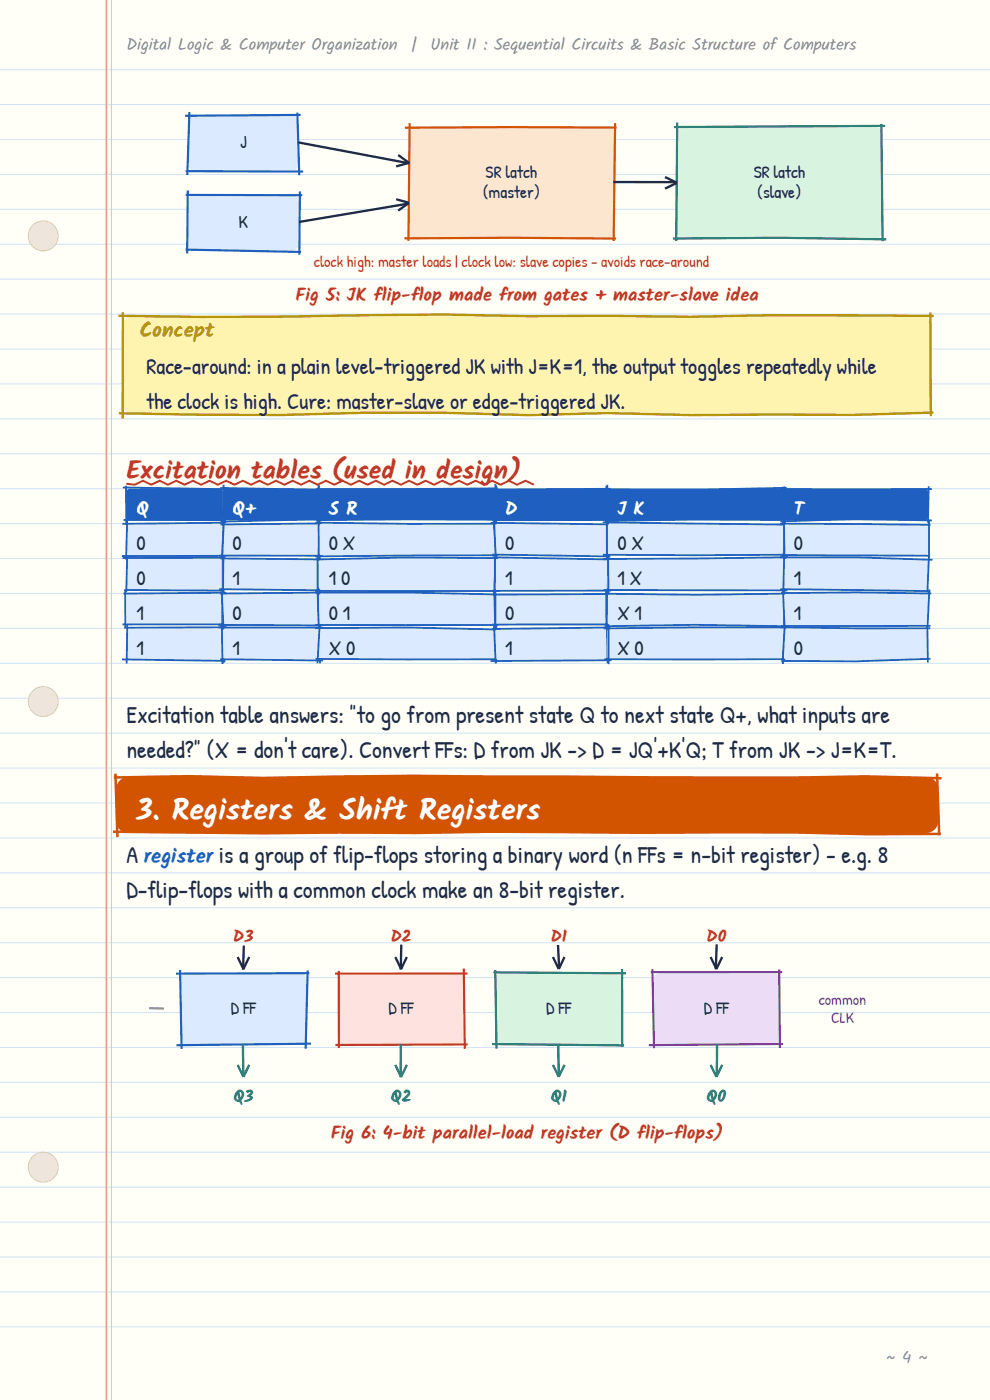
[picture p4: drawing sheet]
<svg xmlns="http://www.w3.org/2000/svg" width="210mm" height="297mm" viewBox="0 0 210 297" stroke-linecap="round" stroke-linejoin="round" font-family="sans-serif">
<path d="M0 0h210v297h-210z" fill-rule="evenodd" fill="#fffef7"/>
<g fill="none" stroke="#cfe3f5" stroke-width=".21">
<path d="M0 14.8h210M0 22.2h210M0 29.6h210M0 37h210M0 44.4h210M0 51.8h210M0 59.2h210M0 66.6h210M0 74h210M0 81.5h210M0 88.9h210M0 96.3h210"/>
<path d="M0 103.7h210M0 111.1h210M0 118.5h210M0 125.9h210M0 133.3h210M0 140.7h210M0 148.1h210M0 155.5h210M0 162.9h210M0 170.4h210M0 177.8h210M0 185.2h210"/>
<path d="M0 192.6h210M0 200h210M0 207.4h210M0 214.8h210M0 222.2h210M0 229.6h210M0 237h210M0 244.4h210M0 251.8h210M0 259.3h210M0 266.7h210M0 274.1h210"/>
<path d="M0 281.5h210"/>
</g>
<path d="M22.6 0v297" fill="none" stroke="#e89a9a" stroke-width=".39"/>
<path d="M23.6 0v297" fill="none" stroke="#f2b8b8" stroke-width=".21"/>
<g fill="#e9e6dc" stroke="#cfcabb" stroke-width=".21">
<circle cx="9.2" cy="247.6" r="3.2"/>
<circle cx="9.2" cy="148.8" r="3.2"/>
<circle cx="9.2" cy="50.1" r="3.2"/>
</g>
<path d="M40.5 24.7l.8-.3h20.6a1.41 1.41 0 0 1 1.4 1.4v9a1.41 1.41 0 0 1-1.4 1.4h-20.6a1.41 1.41 0 0 1-1.4-1.4v-9l.1-.5z" fill-rule="evenodd" fill="#dbeafe"/>
<path d="M39.4 36.3l24.9 .1M40.2 23.7l-.5 13.4M63.1 23.9l.4 13.3M63.8 24.4l-24.5 .2" fill="none" stroke="#1f5fbf" stroke-width=".46"/>
<path d="M40.5 41.6l.8-.3h20.6a1.41 1.41 0 0 1 1.4 1.4v9.1a1.41 1.41 0 0 1-1.4 1.4h-20.6a1.41 1.41 0 0 1-1.4-1.4v-9.1l.1-.4z" fill-rule="evenodd" fill="#dbeafe"/>
<path d="M39.4 53l24.5 .5M39.4 41.3l24.7 .1M39.8 40.4l-.1 13.4M63.6 40.6l-.1 13.4" fill="none" stroke="#1f5fbf" stroke-width=".46"/>
<path d="M87.3 27.2l.9-.3h40.6a1.41 1.41 0 0 1 1.4 1.4v20.9a1.41 1.41 0 0 1-1.4 1.4h-40.6a1.41 1.41 0 0 1-1.5-1.4v-20.9l.1-.4z" fill-rule="evenodd" fill="#fde6cf"/>
<path d="M86.9 26.1l-.3 25M130.5 26.1l-.3 25M130.8 27.1l-22.4-.1-22.5 .1M85.8 50.6l22.6-.2 22.3 .2" fill="none" stroke="#d35400" stroke-width=".46"/>
<path d="M144.2 27.2l.8-.3h40.7a1.41 1.41 0 0 1 1.4 1.4v20.9a1.41 1.41 0 0 1-1.4 1.4h-40.7a1.41 1.41 0 0 1-1.4-1.4v-20.9l.1-.4z" fill-rule="evenodd" fill="#d8f3e0"/>
<path d="M143.6 26l-.2 25.1M187 26.3l.2 24.9M187.8 26.7l-44.8 .2M142.7 50.6l22.4-.2 22.9 .4" fill="none" stroke="#1e8449" stroke-width=".46"/>
<path d="M63.3 30.2l23.6 4.5M84.5 32.9l2.2 1.6-2.7 .8M130.1 38.6h13.3M141.1 37.6l2.5 1.2-2.5 1.2M84 42.3l2.7 .7-2.2 1.7M86.7 43.2l-23.2 3.9" fill="none" stroke="#1f2a44" stroke-width=".49"/>
<path d="M26.7 67.6l1-.5 .5-.1h167.2a2.12 2.12 0 0 1 2.2 2.1v16.6a2.12 2.12 0 0 1-2.2 2.1h-167.2a2.12 2.12 0 0 1-2.1-2.1v-16.6l.1-.6z" fill-rule="evenodd" fill="#fff3b0"/>
<path d="M25.1 67l17.5 .2h17.2l34.6-.5 17.7 .4 16.9-.1 17.4 .2 17.1-.3 34.6 .1M26.1 66.3l-.1 22.5M197.3 66.3l.2 22M198 87.5l-17.1 .5-34.4 .1-17.5-.5-16.9 .5-17.4-.5h-17.5l-17.1 .4h-17.6l-17.3-.3" fill="none" stroke="#b7950b" stroke-width=".49"/>
<path d="M26.8 102.6l1.8 .2 1.7-.8 1.8 .8 1.8-.8 1.7 .8 1.8-.8 1.8 .8 1.7-.8 1.8 .8 1.7-.8 1.8 .8 1.8-.8 1.7 .8 1.8-.8 1.8 .8 1.7-.8 1.8 .8 1.8-.8 1.7 .8 1.8-.8 1.8 .8 1.7-.8 1.8 .8 1.7-.8 1.8 .8 1.8-.8 1.7 .8 1.8-.8 1.8 .8 1.7-.8 1.8 .8 1.8-.8 1.7 .8 1.8-.8 1.7 .8 1.8-.8 1.8 .8 1.7-.8 1.8 .8 1.8-.8 1.7 .8 1.8-.8 1.8 .8 1.7-.8 1.8 .8 1.7-.8 1.8 .8 1.8-.8 1.7 .8" fill="none" stroke="#c0392b" stroke-width=".42"/>
<path d="M27 103.9l.5-.2h19a.71 .71 0 0 1 .7 .7v5.3a.71 .71 0 0 1-.7 .7h-19a.71 .71 0 0 1-.7-.7v-5.3z" fill-rule="evenodd" fill="#1f5fbf"/>
<path d="M26.1 103.4l21.8 .4M26.2 110.3l21.7 .1M26.7 103l.1 8.3M47.4 102.8l-.1 8" fill="none" stroke="#1f5fbf" stroke-width=".39"/>
<path d="M47.4 103.9l.5-.2h19a.71 .71 0 0 1 .7 .7v5.3a.71 .71 0 0 1-.7 .7h-19a.71 .71 0 0 1-.7-.7v-5.3z" fill-rule="evenodd" fill="#1f5fbf"/>
<path d="M46.7 103.5l21.5 .4M47.4 103.2l-.1 8M67.6 103.1l-.1 7.9M68.4 110.1l-21.6 .6" fill="none" stroke="#1f5fbf" stroke-width=".39"/>
<path d="M67.8 103.9l.5-.2h36a.71 .71 0 0 1 .7 .7v5.3a.71 .71 0 0 1-.7 .7h-36a.71 .71 0 0 1-.7-.7v-5.3z" fill-rule="evenodd" fill="#1f5fbf"/>
<path d="M67.6 102.9l.1 8.3M105.1 102.7l.1 8.4M105.5 110.2l-19.3-.1-19.2 .3M105.6 103.6l-38.6 .1" fill="none" stroke="#1f5fbf" stroke-width=".39"/>
<path d="M105.2 103.9l.5-.2h22.4a.71 .71 0 0 1 .7 .7v5.3a.71 .71 0 0 1-.7 .7h-22.4a.71 .71 0 0 1-.7-.7v-5.3z" fill-rule="evenodd" fill="#1f5fbf"/>
<path d="M105.3 103l-.3 8.1M128.8 102.8l-.1 8.1M129.4 110.3l-25 .1M129.6 103.7l-25.4 .2" fill="none" stroke="#1f5fbf" stroke-width=".39"/>
<path d="M129 103.9l.5-.2h36a.71 .71 0 0 1 .7 .7v5.3a.71 .71 0 0 1-.7 .7h-36a.71 .71 0 0 1-.7-.7v-5.3z" fill-rule="evenodd" fill="#1f5fbf"/>
<path d="M128.6 103.1l.4 8M166.5 103.2l-.1 7.7M166.9 103.5l-19.2 .4-19.8-.1M166.9 110.3l-19.5-.1-19.1 .3" fill="none" stroke="#1f5fbf" stroke-width=".39"/>
<path d="M166.4 103.9l.5-.2h29.2a.71 .71 0 0 1 .7 .7v5.3a.71 .71 0 0 1-.7 .7h-29.2a.71 .71 0 0 1-.7-.7v-5.3z" fill-rule="evenodd" fill="#1f5fbf"/>
<path d="M166.2 103.2l-.1 7.8M197 103.2l-.2 7.7M197.7 103.8h-32.2M197.7 110.4l-16.2-.3-16 .5" fill="none" stroke="#1f5fbf" stroke-width=".39"/>
<path d="M27 111.3l.5-.2h19a.71 .71 0 0 1 .7 .7v5.3a.71 .71 0 0 1-.7 .7h-19a.71 .71 0 0 1-.7-.7v-5.3z" fill-rule="evenodd" fill="#dbeafe"/>
<path d="M27 110.3l-.3 8.5M47.4 110.6l-.3 8M48 110.9l-22.1 .2M48 117.9l-22.1 .1" fill="none" stroke="#1f5fbf" stroke-width=".39"/>
<path d="M47.4 111.3l.5-.2h19a.71 .71 0 0 1 .7 .7v5.3a.71 .71 0 0 1-.7 .7h-19a.71 .71 0 0 1-.7-.7v-5.3z" fill-rule="evenodd" fill="#dbeafe"/>
<path d="M46.5 117.9h21.9M47.5 110.3l-.4 8.1M67.8 110.5l-.2 7.9M68.3 111l-21.5 .3" fill="none" stroke="#1f5fbf" stroke-width=".39"/>
<path d="M67.8 111.3l.5-.2h36a.71 .71 0 0 1 .7 .7v5.3a.71 .71 0 0 1-.7 .7h-36a.71 .71 0 0 1-.7-.7v-5.3z" fill-rule="evenodd" fill="#dbeafe"/>
<path d="M66.9 110.9l19.6 .2h19.2M67.6 110.4v7.9M104.8 110.3l.5 8M105.7 117.8l-38.9 .2" fill="none" stroke="#1f5fbf" stroke-width=".39"/>
<path d="M105.2 111.3l.5-.2h22.4a.71 .71 0 0 1 .7 .7v5.3a.71 .71 0 0 1-.7 .7h-22.4a.71 .71 0 0 1-.7-.7v-5.3z" fill-rule="evenodd" fill="#dbeafe"/>
<path d="M104.1 110.9l25.2 .3M104.4 117.7l25.1 .3M104.8 110.6l.4 7.9M129 110.2l-.1 8.3" fill="none" stroke="#1f5fbf" stroke-width=".39"/>
<path d="M129 111.3l.5-.2h36a.71 .71 0 0 1 .7 .7v5.3a.71 .71 0 0 1-.7 .7h-36a.71 .71 0 0 1-.7-.7v-5.3z" fill-rule="evenodd" fill="#dbeafe"/>
<path d="M127.9 110.8l39.3 .5M128.7 110.5v8.1M166.5 110.2l-.3 8.2M166.7 117.7l-19 .1-19.8-.1" fill="none" stroke="#1f5fbf" stroke-width=".39"/>
<path d="M166.4 111.3l.5-.2h29.2a.71 .71 0 0 1 .7 .7v5.3a.71 .71 0 0 1-.7 .7h-29.2a.71 .71 0 0 1-.7-.7v-5.3z" fill-rule="evenodd" fill="#dbeafe"/>
<path d="M165.5 111.1l31.9 .2M165.7 117.8l31.6 .1M166.3 110.5l.1 8.2M197.1 110.5v7.8" fill="none" stroke="#1f5fbf" stroke-width=".39"/>
<path d="M27 118.7l.5-.2h19a.71 .71 0 0 1 .7 .7v5.3a.71 .71 0 0 1-.7 .7h-19a.71 .71 0 0 1-.7-.7v-5.3z" fill-rule="evenodd" fill="#dbeafe"/>
<path d="M27 117.7l-.2 8M47.3 117.9l-.1 8.1M47.8 118.3l-21.8 .1M26.3 125.2l21.4 .1" fill="none" stroke="#1f5fbf" stroke-width=".39"/>
<path d="M47.4 118.7l.5-.2h19a.71 .71 0 0 1 .7 .7v5.3a.71 .71 0 0 1-.7 .7h-19a.71 .71 0 0 1-.7-.7v-5.3z" fill-rule="evenodd" fill="#dbeafe"/>
<path d="M46.7 118.5l21.7 .2M47.4 117.8l-.1 8M67.8 118l-.1 8.2M46.5 125l21.6 .2" fill="none" stroke="#1f5fbf" stroke-width=".39"/>
<path d="M67.8 118.7l.5-.2h36a.71 .71 0 0 1 .7 .7v5.3a.71 .71 0 0 1-.7 .7h-36a.71 .71 0 0 1-.7-.7v-5.3z" fill-rule="evenodd" fill="#dbeafe"/>
<path d="M67.4 117.7v8M105.2 117.5l-.4 8.6M105.7 118.4l-19.5-.1-19.2 .4M66.8 125.4h39.2" fill="none" stroke="#1f5fbf" stroke-width=".39"/>
<path d="M105.2 118.7l.5-.2h22.4a.71 .71 0 0 1 .7 .7v5.3a.71 .71 0 0 1-.7 .7h-22.4a.71 .71 0 0 1-.7-.7v-5.3z" fill-rule="evenodd" fill="#dbeafe"/>
<path d="M104.5 118.2l25.2 .5M105 118.1v7.7M129.1 117.9l-.2 8.2M129.6 125.3h-25.4" fill="none" stroke="#1f5fbf" stroke-width=".39"/>
<path d="M129 118.7l.5-.2h36a.71 .71 0 0 1 .7 .7v5.3a.71 .71 0 0 1-.7 .7h-36a.71 .71 0 0 1-.7-.7v-5.3z" fill-rule="evenodd" fill="#dbeafe"/>
<path d="M129 117.8l.1 8.3M166.4 118l-.1 8.1M167.2 118.2l-39.2 .4M128 125.2h39.1" fill="none" stroke="#1f5fbf" stroke-width=".39"/>
<path d="M166.4 118.7l.5-.2h29.2a.71 .71 0 0 1 .7 .7v5.3a.71 .71 0 0 1-.7 .7h-29.2a.71 .71 0 0 1-.7-.7v-5.3z" fill-rule="evenodd" fill="#dbeafe"/>
<path d="M165.4 118.2h16.2l16.2 .6M166.3 118l-.2 7.9M197 117.9l-.3 7.8M165.5 125l31.8 .4" fill="none" stroke="#1f5fbf" stroke-width=".39"/>
<path d="M27 126.1l.5-.2h19a.71 .71 0 0 1 .7 .7v5.3a.71 .71 0 0 1-.7 .7h-19a.71 .71 0 0 1-.7-.7v-5.3z" fill-rule="evenodd" fill="#dbeafe"/>
<path d="M26.5 125.2l.1 8M47.2 125.4l-.1 8.2M47.7 132.4l-21.7 .1M48 125.7l-21.8 .2" fill="none" stroke="#1f5fbf" stroke-width=".39"/>
<path d="M47.4 126.1l.5-.2h19a.71 .71 0 0 1 .7 .7v5.3a.71 .71 0 0 1-.7 .7h-19a.71 .71 0 0 1-.7-.7v-5.3z" fill-rule="evenodd" fill="#dbeafe"/>
<path d="M46.3 132.6l21.9 .1M47 125.4l.4 8.1M67.4 124.9l.3 8.6M68.2 125.7l-21.5 .2" fill="none" stroke="#1f5fbf" stroke-width=".39"/>
<path d="M67.8 126.1l.5-.2h36a.71 .71 0 0 1 .7 .7v5.3a.71 .71 0 0 1-.7 .7h-36a.71 .71 0 0 1-.7-.7v-5.3z" fill-rule="evenodd" fill="#dbeafe"/>
<path d="M66.9 132.6h38.6M66.9 125.7h19.3l19.4 .4M67.3 124.9l.3 8.2M104.9 125.3l.1 8.1" fill="none" stroke="#1f5fbf" stroke-width=".39"/>
<path d="M105.2 126.1l.5-.2h22.4a.71 .71 0 0 1 .7 .7v5.3a.71 .71 0 0 1-.7 .7h-22.4a.71 .71 0 0 1-.7-.7v-5.3z" fill-rule="evenodd" fill="#dbeafe"/>
<path d="M105.1 125.3v7.9M128.6 125.3v8.1M129.4 132.5h-25M129.6 126l-25.1 .1" fill="none" stroke="#1f5fbf" stroke-width=".39"/>
<path d="M129 126.1l.5-.2h36a.71 .71 0 0 1 .7 .7v5.3a.71 .71 0 0 1-.7 .7h-36a.71 .71 0 0 1-.7-.7v-5.3z" fill-rule="evenodd" fill="#dbeafe"/>
<path d="M128.2 132.9l19.2-.4 19.8 .4M128.8 125.4l-.1 7.8M166.4 125.3l-.1 7.9M167.1 125.9l-19.3 .3-19.4-.2" fill="none" stroke="#1f5fbf" stroke-width=".39"/>
<path d="M166.4 126.1l.5-.2h29.2a.71 .71 0 0 1 .7 .7v5.3a.71 .71 0 0 1-.7 .7h-29.2a.71 .71 0 0 1-.7-.7v-5.3z" fill-rule="evenodd" fill="#dbeafe"/>
<path d="M165.7 125.8l16-.1 15.8 .2M166.1 125.1l.3 8M197.1 125l-.3 8M197.4 132.8h-31.8" fill="none" stroke="#1f5fbf" stroke-width=".39"/>
<path d="M27 133.5l.5-.2h19a.71 .71 0 0 1 .7 .7v5.3a.71 .71 0 0 1-.7 .7h-19a.71 .71 0 0 1-.7-.7v-5.3z" fill-rule="evenodd" fill="#dbeafe"/>
<path d="M25.9 139.9l21.9 .3M27 132.4l-.1 8.4M47.4 132.8l.1 7.8M48.1 133.1l-21.8 .1" fill="none" stroke="#1f5fbf" stroke-width=".39"/>
<path d="M47.4 133.5l.5-.2h19a.71 .71 0 0 1 .7 .7v5.3a.71 .71 0 0 1-.7 .7h-19a.71 .71 0 0 1-.7-.7v-5.3z" fill-rule="evenodd" fill="#dbeafe"/>
<path d="M46.4 133.1h22.2M46.7 139.9l21.8 .2M47.1 132.8l.1 8.1M67.9 132.8v7.9" fill="none" stroke="#1f5fbf" stroke-width=".39"/>
<path d="M67.8 133.5l.5-.2h36a.71 .71 0 0 1 .7 .7v5.3a.71 .71 0 0 1-.7 .7h-36a.71 .71 0 0 1-.7-.7v-5.3z" fill-rule="evenodd" fill="#dbeafe"/>
<path d="M66.8 133.3l19.6-.2 19.3 .4M66.9 139.8l38.8 .1M67.8 132.4l-.5 8.3M105.3 132.4l-.1 8.2" fill="none" stroke="#1f5fbf" stroke-width=".39"/>
<path d="M105.2 133.5l.5-.2h22.4a.71 .71 0 0 1 .7 .7v5.3a.71 .71 0 0 1-.7 .7h-22.4a.71 .71 0 0 1-.7-.7v-5.3z" fill-rule="evenodd" fill="#dbeafe"/>
<path d="M104.8 132.7l.3 8.1M128.7 132.8l.2 7.9M129.5 133.1l-25.1 .3M129.7 140.1l-25.6 .1" fill="none" stroke="#1f5fbf" stroke-width=".39"/>
<path d="M129 133.5l.5-.2h36a.71 .71 0 0 1 .7 .7v5.3a.71 .71 0 0 1-.7 .7h-36a.71 .71 0 0 1-.7-.7v-5.3z" fill-rule="evenodd" fill="#dbeafe"/>
<path d="M129.1 132.6v8.3M166.5 132.7l-.4 8.1M166.7 139.8h-38.5M166.8 133.1h-19.2l-19.5 .2" fill="none" stroke="#1f5fbf" stroke-width=".39"/>
<path d="M166.4 133.5l.5-.2h29.2a.71 .71 0 0 1 .7 .7v5.3a.71 .71 0 0 1-.7 .7h-29.2a.71 .71 0 0 1-.7-.7v-5.3z" fill-rule="evenodd" fill="#dbeafe"/>
<path d="M165.5 133.1l16.3 .2h15.5M166.5 132.5l-.5 8.1M196.7 132.7l.1 7.8M197.4 139.8l-15.8 .5-15.9-.1" fill="none" stroke="#1f5fbf" stroke-width=".39"/>
<path d="M25.6 165.4l1-.5 .6-.1h169.3a2.47 2.47 0 0 1 2.5 2.5v6.9a2.47 2.47 0 0 1-2.5 2.5h-169.3a2.47 2.47 0 0 1-2.5-2.5v-6.9a2.46 2.46 0 0 1 .9-1.9z" fill-rule="evenodd" fill="#d35400"/>
<path d="M24 176.4l32 .4 15.9-.2 16.2 .1 15.7-.3 32.1 .3 32.1-.1 15.8 .4 15.8-.1M24.2 164.9l15.8-.2 15.8 .3 32-.4 32.3 .2a2198 2198 0 0 0 63.5-.1l16.1 .4M24.5 164.1l.4 13.5M198.8 164.1l.4 13.1" fill="none" stroke="#d35400" stroke-width=".53"/>
<path d="M50.4 203l1.2 2.6 1.3-2.6M51.7 200.6l-.1 5.1" fill="none" stroke="#1f2a44" stroke-width=".49"/>
<path d="M38.5 207l.7-.5 .5-.1h23.9a1.41 1.41 0 0 1 1.4 1.4v12.5a1.41 1.41 0 0 1-1.4 1.4h-23.9a1.41 1.41 0 0 1-1.4-1.4v-12.5z" fill-rule="evenodd" fill="#dbeafe"/>
<path d="M38.2 205.8l.3 16.7M65.3 205.9l-.5 16.6M65.6 206.5l-28.3 .1M66 221.4l-28.6 .3" fill="none" stroke="#1f5fbf" stroke-width=".46"/>
<path d="M50.4 225.9l1.2 2.5 1.3-2.5M51.5 221.5l.1 6.8" fill="none" stroke="#1e8449" stroke-width=".49"/>
<path d="M83.8 203l1.3 2.6 1.2-2.6M85.1 200.4l-.1 5.3" fill="none" stroke="#1f2a44" stroke-width=".49"/>
<path d="M72 207l.7-.5 .4-.1h23.9a1.41 1.41 0 0 1 1.5 1.4v12.5a1.41 1.41 0 0 1-1.5 1.4h-23.9a1.41 1.41 0 0 1-1.4-1.4v-12.5z" fill-rule="evenodd" fill="#fde2e0"/>
<path d="M71.9 206v16.3M98.4 205.5l.2 17M99.2 206.5l-28.1 .1M99.2 221.6l-28.1 .1" fill="none" stroke="#c0392b" stroke-width=".46"/>
<path d="M83.8 225.9l1.3 2.5 1.2-2.5M85 221.5v7" fill="none" stroke="#1e8449" stroke-width=".49"/>
<path d="M117.3 203l1.2 2.6 1.2-2.6M118.4 200.5l.2 5" fill="none" stroke="#1f2a44" stroke-width=".49"/>
<path d="M105.4 207l.7-.5 .5-.1h23.9a1.41 1.41 0 0 1 1.4 1.4v12.5a1.41 1.41 0 0 1-1.4 1.4h-23.9a1.41 1.41 0 0 1-1.5-1.4v-12.5z" fill-rule="evenodd" fill="#d8f3e0"/>
<path d="M104.7 206.3l28.1 .2M105.1 205.8l.2 16.7M132 205.6v16.5M104.4 221.5l28 .3" fill="none" stroke="#1e8449" stroke-width=".46"/>
<path d="M117.3 225.9l1.2 2.5M118.4 221.5l.1 6.9M119.7 225.9l-1.2 2.5" fill="none" stroke="#1e8449" stroke-width=".49"/>
<path d="M150.7 203l1.3 2.6 1.2-2.6M152 200.3l-.2 5.3" fill="none" stroke="#1f2a44" stroke-width=".49"/>
<path d="M138.9 207l.7-.5 .4-.1h23.9a1.41 1.41 0 0 1 1.4 1.4v12.5a1.41 1.41 0 0 1-1.4 1.4h-23.9a1.41 1.41 0 0 1-1.4-1.4v-12.5z" fill-rule="evenodd" fill="#ecdcf5"/>
<path d="M138.4 205.6l.3 16.8M165.3 205.7l.1 16.6M165.9 206.2h-27.9M166 221.5l-28.4 .2" fill="none" stroke="#7d3c98" stroke-width=".46"/>
<path d="M150.7 225.9l1.3 2.5 1.2-2.5M152.1 221.5l-.1 6.8" fill="none" stroke="#1e8449" stroke-width=".49"/>
<path d="M31.6 213.9l3.2 .1" fill="none" stroke="#7f8c8d" stroke-width=".46"/>
<text font-size="6.3" fill="#fff" x="28.9" y="173.9">3. Registers &amp; Shift Registers</text>
<text font-size="5.5" fill="#c0392b" x="26.8" y="101.6">Excitation tables (used in design)</text>
<g font-size="5.1" fill="#1f2a44">
<text x="26.8" y="153.4">Excitation table answers: &quot;to go from present state Q to next state Q+, what inputs are</text>
<text x="26.8" y="160.8">needed?&quot; (X = don't care). Convert FFs: D from JK -&gt; D = JQ'+K'Q; T from JK -&gt; J=K=T.</text>
<text x="26.8" y="183.1">A</text>
<text x="46.4" y="183.1">is a group of flip-flops storing a binary word (n FFs = n-bit register) - e.g. 8</text>
<text x="26.8" y="190.5">D-flip-flops with a common clock make an 8-bit register.</text>
</g>
<g font-size="4.8" fill="#1f2a44">
<text x="31" y="79.3">Race-around: in a plain level-triggered JK with J=K=1, the output toggles repeatedly while</text>
<text x="31" y="86.7">the clock is high. Cure: master-slave or edge-triggered JK.</text>
</g>
<text font-size="4.4" fill="#b7950b" x="29.6" y="71.6">Concept</text>
<g font-size="4.4" fill="#1f2a44">
<text x="28.9" y="116.7">0</text>
<text x="49.3" y="116.7">0</text>
<text x="69.7" y="116.7">0 X</text>
<text x="107.1" y="116.7">0</text>
<text x="131" y="116.7">0 X</text>
<text x="168.4" y="116.7">0</text>
<text x="28.9" y="124.1">0</text>
<text x="49.3" y="124.1">1</text>
<text x="69.7" y="124.1">1</text>
<text x="72.4" y="124.1">0</text>
<text x="107.1" y="124.1">1</text>
<text x="131" y="124.1">1 X</text>
<text x="168.4" y="124.1">1</text>
<text x="28.9" y="131.5">1</text>
<text x="49.3" y="131.5">0</text>
<text x="69.7" y="131.5">0</text>
<text x="72.7" y="131.5">1</text>
<text x="107.1" y="131.5">0</text>
<text x="131" y="131.5">X 1</text>
<text x="168.4" y="131.5">1</text>
<text x="28.9" y="139">1</text>
<text x="49.3" y="139">1</text>
<text x="69.7" y="139">X 0</text>
<text x="107.1" y="139">1</text>
<text x="131" y="139">X 0</text>
<text x="168.4" y="139">0</text>
</g>
<text font-size="4.4" fill="#1f5fbf" x="30.5" y="183.1">register</text>
<g font-size="4" fill="#fff">
<text x="28.9" y="109.3">Q</text>
<text x="49.3" y="109.3">Q+</text>
<text x="69.7" y="109.3">S R</text>
<text x="107.1" y="109.3">D</text>
<text x="131" y="109.3">J K</text>
<text x="168.4" y="109.3">T</text>
</g>
<g font-size="3.9" fill="#1f2a44">
<text x="50.9" y="31.5">J</text>
<text x="50.6" y="48.4">K</text>
</g>
<g font-size="3.9" fill="#c0392b">
<text x="62.7" y="63.8">Fig 5: JK flip-flop made from gates + master-slave idea</text>
<text x="70.2" y="241.6">Fig 6: 4-bit parallel-load register (D flip-flops)</text>
</g>
<g font-size="3.7" fill="#1f2a44">
<text x="103" y="37.7">SR latch</text>
<text x="159.9" y="37.7">SR latch</text>
<text x="102.4" y="42">(master)</text>
<text x="160.6" y="42">(slave)</text>
<text x="48.9" y="215.2">D FF</text>
<text x="82.4" y="215.2">D FF</text>
<text x="115.8" y="215.2">D FF</text>
<text x="149.3" y="215.2">D FF</text>
</g>
<g font-size="3.5" fill="#7f8c8d">
<text x="26.8" y="10.6">Digital Logic &amp; Computer Organization</text>
<text x="87.2" y="10.6">|</text>
<text x="91.3" y="10.6">Unit II : Sequential Circuits &amp; Basic Structure of Computers</text>
<text x="187.9" y="289.2">~ 4 ~</text>
</g>
<g font-size="3.5" fill="#c0392b">
<text x="49.5" y="199.8">D3</text>
<text x="82.9" y="199.8">D2</text>
<text x="116.8" y="199.8">D1</text>
<text x="149.9" y="199.8">D0</text>
</g>
<g font-size="3.5" fill="#1e8449">
<text x="49.5" y="233.7">Q3</text>
<text x="82.9" y="233.7">Q2</text>
<text x="116.8" y="233.7">Q1</text>
<text x="149.9" y="233.7">Q0</text>
</g>
<text font-size="3.4" fill="#c0392b" x="66.6" y="56.7">clock high: master loads | clock low: slave copies - avoids race-around</text>
<g font-size="3.4" fill="#7d3c98">
<text x="173.7" y="213.1">common</text>
<text x="176.3" y="217">CLK</text>
</g>
</svg>
